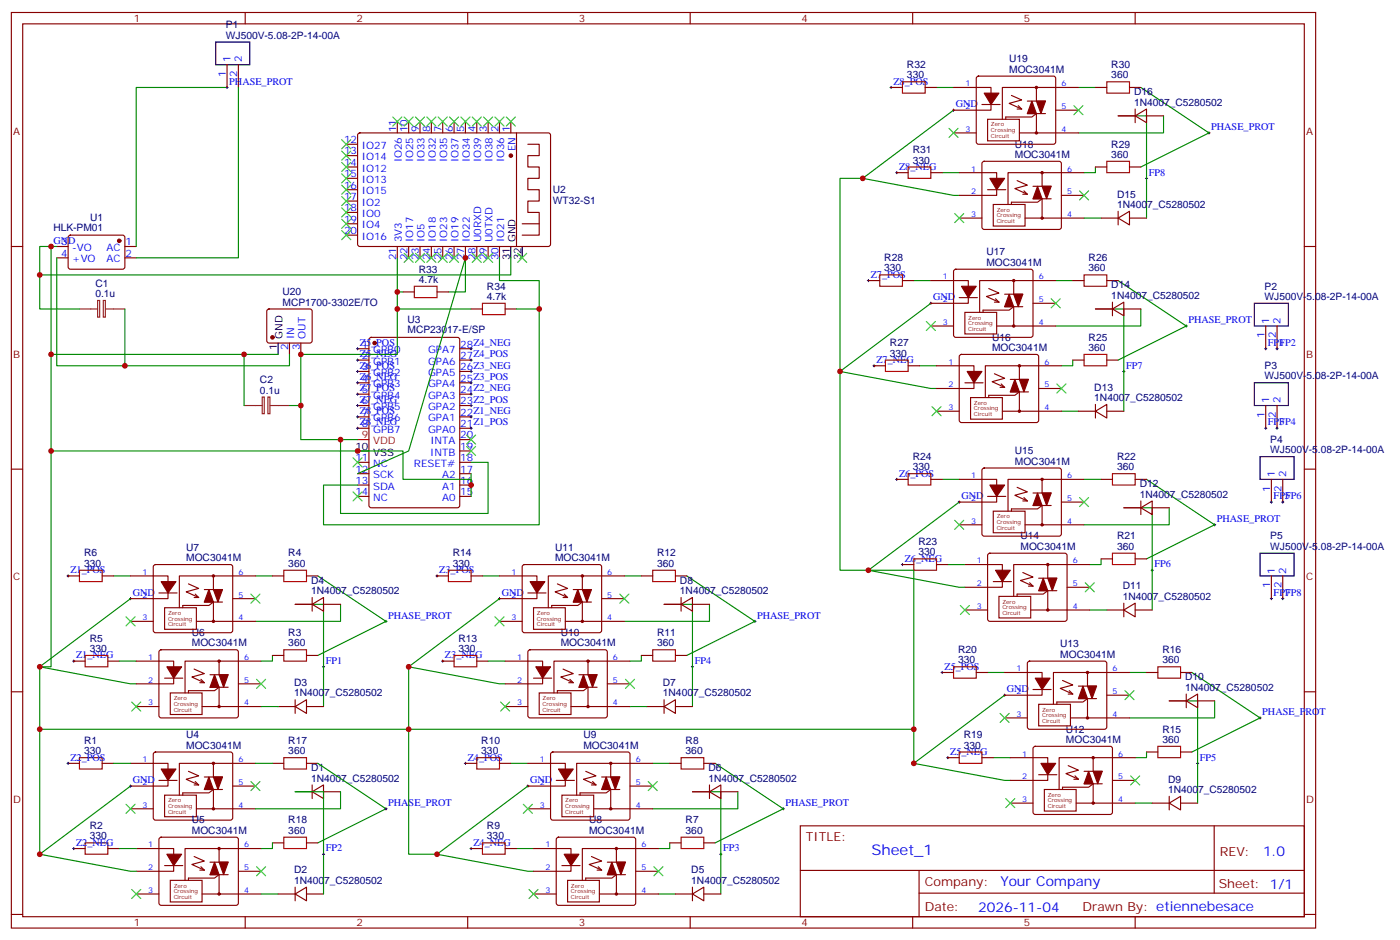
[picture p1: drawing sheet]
<svg xmlns="http://www.w3.org/2000/svg" width="435mm" height="292mm" viewBox="0 0 435 292" stroke-linecap="round" stroke-linejoin="round" font-family="sans-serif">
<g fill="none" stroke="#870000" stroke-width=".35">
<path d="M3.5 3.9h405.4v284.3h-405.4zM7.1 7.4h398.2v277.3h-398.2zM76.2 3.9v3.5M145.3 3.9v3.5M214.5 3.9v3.5M283.6 3.9v3.5M352.8 3.9v3.5M70.6 20.1v7.1M74.1 20.1v7.1M123.5 37.7v3.6M127 37.7v3.6M130.5 37.7v3.6"/>
<path d="M134.1 37.7v3.6M137.6 37.7v3.6M141.1 37.7v3.6M144.6 37.7v3.6M148.2 37.7v3.6M151.7 37.7v3.6M155.2 37.7v3.6M158.7 37.7v3.6M276.9 27.2h3.6M287.5 27.2h3.5M296.3 27.2h11.7v7h-11.7M303.6 23.8l.5-.2h23.3l.5 .2 .2 .5v19.8l-.3 .5-.4 .2h-23.3l-.5-.2-.2-.5v-19.8z"/>
<path d="M305.2 32.5h5.6M306.9 37h9.9v6.7h-9.9zM312.6 37v-.7h8.1l1.4-1v6h13M314.3 29.6l3.2 1.4-3.9 1.1 3.9 1.8M316.1 33.9h1.4M316.4 32.8l1.1 1.1M319.3 31.4h5.6M319.3 35.3h5.6M322.1 27.2h-10.6v9.8M328.1 34.2h7M335.1 27.2h-13v4.2M340.4 27.2h3.6"/>
<path d="M347.5 36h5.3M351 27.2h3.5M352.8 36l3.5-2.1v4.2zM352.8 33.9v4.2M356.3 36h5.3M107.6 44.8h3.5M107.6 48.3h3.5M107.6 51.9h3.5M107.6 55.4h3.5M107.6 58.9h3.5M111.4 41.5l.4-.2h58.9l.4 .7-.1 34.1-.6 .5-58.8-.1-.5-.7v-33.8zM160.5 41.3v35.3"/>
<path d="M164 44.8h3.6v3.5h-3.6v3.6h3.6v3.5h-3.6v3.5h3.6v3.5h-3.6v3.6h3.6v7h-5.3M278.7 53.6h3.5M289.3 53.6h3.5M296.3 41.3h7.1M298.1 53.6h11.6v7.1h-11.6M305.4 50.3l.5-.2h23.2l.5 .2 .2 .5v19.8l-.2 .5-.5 .2h-23.2l-.5-.3-.2-.4v-19.8zM306.9 58.9h5.7M316.1 56.1l3.2 1.4-3.9 1.1 3.9 1.7M316.8 41.3h5.3M318.2 59.3l1.1 1M321 57.9h5.7M323.8 53.6h-10.5v9.9"/>
<path d="M336.9 53.6h-13.1v4.3M340.4 51.9h3.6M351 51.9h3.5M3.5 76.6h3.6M17.6 76.6h3.6M21.4 73.2l.5-.2 16.5 .1 .4 .6-.1 9.5-.6 .4-16.5-.1-.4-.6v-9.2zM38.8 76.6h3.5M107.6 62.4h3.5M107.6 66h3.5M107.6 69.5h3.5M107.6 73h3.5M123.5 76.6v3.5"/>
<path d="M127 76.6v3.5M130.5 76.6v3.5M134.1 76.6v3.5M137.6 76.6v3.5M141.1 76.6v3.5M144.6 76.6v3.5M148.2 76.6v3.5M151.7 76.6v3.5M155.2 76.6v3.5M162.3 69.5h5.3M298.1 67.7h7.1M308.7 63.5h9.9v6.7h-9.9z"/>
<path d="M314.3 63.5v-.7h8.1l1.4-1.1v6h13.1M317.9 60.3h1.4M318.6 67.7h5.2M321 61.7h5.7M329.8 60.7h7.1M342.2 67.7h5.3M347.5 67.7l3.5-2.1v4.2zM347.5 65.6v4.2M351 67.7h5.3M405.3 76.6h3.6M17.6 80.1h3.6M38.8 80.1h3.5"/>
<path d="M83.1 96.2l.5-.2h12.7l.5 .2 .2 .5-.1 9.4-.6 .4h-13l-.4-.7v-9.1zM125.2 90.7h3.6M135.8 90.7h3.5M146.4 96h3.5M157 96h3.5M269.9 87.1h3.5M280.5 87.1h3.5M289.3 87.1h11.6v7.1h-11.6M296.6 83.8l.4-.2h23.3l.5 .2 .2 .5v19.8l-.2 .5-.5 .2h-23.3l-.5-.3-.2-.4v-19.8zM298.1 92.4h5.6M299.9 97h9.8v6.7h-9.8zM305.5 97v-.7h8.1l1.4-1.1v6h13.1"/>
<path d="M307.3 89.6l3.1 1.4-3.8 1.1 3.8 1.7M309 93.8h1.4M309.4 92.8l1 1M312.2 91.4h5.7M312.2 95.2h5.7M315 87.1h-10.6v9.9M321 94.2h7.1M328.1 87.1h-13.1v4.3M333.4 87.1h3.5M340.4 96h5.3M344 87.1h3.5M345.7 96l3.5-2.2v4.3z"/>
<path d="M345.7 93.8v4.3M349.2 96h5.3M90 106.5v3.6M93.5 106.5v3.6M111.1 108.3h3.6M111.1 111.8h3.6M111.1 115.4h3.6M111.1 118.9h3.6M114.9 105l.5-.2h26.8l.6 .4 .1 51.8-.5 .6-27 .1-.7-.5v-51.7zM142.9 108.3h3.5M142.9 111.8h3.5M142.9 115.4h3.5"/>
<path d="M142.9 118.9h3.5M271.6 113.6h3.6M282.2 113.6h3.6M289.3 101.2h7M291 113.6h11.7v7h-11.7M298.3 110.3l.5-.2h23.3l.5 .2 .2 .5v19.7l-.2 .5-.5 .2h-23.3l-.5-.2-.2-.5v-19.7zM299.9 118.9h5.6M309 116.1l3.2 1.4-3.9 1 3.9 1.8M309.7 101.2h5.3M311.1 119.2l1.1 1.1M314 117.8h5.6M316.8 113.6h-10.6v9.9"/>
<path d="M329.8 113.6h-13v4.2M333.4 111.8h3.5M344 111.8h3.5M393.3 101.2v7.1M396.9 101.2v7.1M111.1 122.4h3.6M111.1 125.9h3.6M111.1 129.5h3.6M111.1 133h3.6M142.9 122.4h3.5M142.9 125.9h3.5M142.9 129.5h3.5"/>
<path d="M142.9 133h3.5M142.9 136.5h3.5M291 127.7h7.1M301.6 123.5h9.9v6.7h-9.9zM307.3 123.5v-.7h8.1l1.4-1.1v6h13M310.8 120.3h1.4M311.5 127.7h5.3M314 121.7h5.6M322.8 120.6h7M335.1 127.7h5.3M340.4 127.7l3.6-2.1v4.2zM340.4 125.6v4.2"/>
<path d="M344 127.7h5.2M393.3 125.9v7.1M396.9 125.9v7.1M3.5 145.7h3.6M111.1 143.6h3.6M111.1 147.1h3.6M111.1 150.6h3.6M111.1 154.2h3.6M142.9 143.6h3.5M142.9 147.1h3.5M142.9 150.6h3.5M142.9 154.2h3.5"/>
<path d="M142.9 140.1h3.5M278.7 148.9h3.5M289.3 148.9h3.5M298.1 148.9h11.6v7h-11.6M305.4 145.6l.5-.3h23.2l.5 .3 .2 .4v19.8l-.2 .5-.5 .2h-23.2l-.5-.2-.2-.5v-19.8zM306.9 154.2h5.7M308.7 158.8h9.9v6.7h-9.9zM314.3 158.8v-.8h8.1l1.4-1v6h13.1M316.1 151.3l3.2 1.5-3.9 1 3.9 1.8M317.9 155.6h1.4M318.2 154.5l1.1 1.1M321 153.1h5.7"/>
<path d="M321 157h5.7M323.8 148.9h-10.5v9.9M329.8 155.9h7.1M336.9 148.9h-13.1v4.2M342.2 148.9h3.5M349.2 157.7h5.3M352.8 148.9h3.5M354.5 157.7l3.6-2.1v4.2zM354.5 155.6v4.2M358.1 157.7h5.3M395.1 148.9v7M398.6 148.9v7"/>
<path d="M405.3 145.7h3.6M21.2 178.9h3.5M31.7 178.9h3.6M40.6 178.9h11.6v7h-11.6M47.9 175.5l.4-.2h23.3l.5 .2 .2 .5v19.8l-.2 .5-.5 .2h-23.3l-.5-.2-.2-.5v-19.8zM66.3 178.9h-10.6v9.8M79.4 178.9h-13.1v4.2M84.7 178.9h3.5M95.2 178.9h3.6M135.8 178.9h3.5M146.4 178.9h3.5M155.2 178.9h11.7v7h-11.7"/>
<path d="M162.5 175.5l.5-.2h23.3l.5 .2 .2 .5v19.8l-.3 .5-.4 .2h-23.3l-.5-.2-.2-.5v-19.8zM181 178.9h-10.6v9.8M194 178.9h-13v4.2M199.3 178.9h3.5M209.9 178.9h3.5M280.5 175.3h3.5M291 175.3h3.6M298.1 163h7.1M299.9 175.3h11.6v7.1h-11.6M307.2 172l.4-.2h23.3l.5 .2 .2 .5v19.8l-.2 .5-.5 .2h-23.3l-.5-.3-.2-.4v-19.8zM317.9 177.8l3.1 1.4-3.9 1.1 3.9 1.7M318.6 163h5.2"/>
<path d="M322.8 179.6h5.6M325.6 175.3h-10.6v9.9M338.7 175.3h-13.1v4.3M342.2 173.6h3.5M352.8 173.6h3.5M395.1 178.9v7M398.6 178.9v7M40.6 193h7M49.4 184.1h5.6M51.2 188.7h9.8v6.7h-9.8zM56.8 188.7v-.7h8.1l1.4-1v6h13.1M58.6 181.3l3.1 1.4-3.8 1.1 3.8 1.8"/>
<path d="M60.3 185.6h1.4M60.7 184.5l1 1.1M61 193h5.3M63.5 183.1h5.6M63.5 187h5.6M72.3 185.9h7.1M91.7 187.7h5.3M97 187.7l3.5-2.1v4.2zM97 185.6v4.2M100.5 187.7h5.3M155.2 193h7.1M164 184.1h5.7"/>
<path d="M165.8 188.7h9.9v6.7h-9.9zM171.4 188.7v-.7h8.2l1.4-1v6h13M173.2 181.3l3.2 1.4-3.9 1.1 3.9 1.8M175 185.6h1.4M175.3 184.5l1.1 1.1M175.7 193h5.3M178.2 183.1h5.6M178.2 187h5.6M187 185.9h7M206.4 187.7h5.3M211.7 187.7l3.5-2.1v4.2zM211.7 185.6v4.2"/>
<path d="M215.2 187.7h5.3M299.9 189.4h7M308.7 180.6h5.6M310.4 185.2h9.9v6.7h-9.9zM316.1 185.2v-.7h8.1l1.4-1.1v6h13.1M319.6 182h1.4M320 181l1 1M320.3 189.4h5.3M322.8 183.4h5.6M331.6 182.4h7.1M344 189.4h5.2M349.2 189.4l3.6-2.1v4.3z"/>
<path d="M349.2 187.3v4.3M352.8 189.4h5.3M3.5 214.8h3.6M22.9 205.3h3.6M33.5 205.3h3.5M42.3 205.3h11.7v7.1h-11.7M42.3 219.4h7.1M49.6 202l.5-.2h23.3l.5 .2 .2 .5v19.7l-.3 .5-.4 .3h-23.3l-.5-.3-.2-.5v-19.7zM51.2 210.6h5.6M52.9 215.2h9.9v6.7h-9.9zM58.6 215.2v-.7h8.1l1.4-1.1v6h13M60.3 207.8l3.2 1.4-3.9 1.1 3.9 1.7"/>
<path d="M62.1 212h1.4M62.4 211l1.1 1M62.8 219.4h5.3M65.3 209.5h5.6M65.3 213.4h5.6M68.1 205.3h-10.6v9.9M74.1 212.4h7M81.1 205.3h-13v4.2M84.7 203.6h3.5M86.4 219.4h5.3M91.7 219.4l3.5-2.1v4.2zM91.7 217.3v4.2"/>
<path d="M95.2 203.6h3.6M95.2 219.4h5.3M137.6 205.3h3.5M148.2 205.3h3.5M157 205.3h11.6v7.1h-11.6M157 219.4h7M164.3 202l.4-.2h23.3l.5 .2 .2 .5v19.7l-.2 .5-.5 .3h-23.3l-.5-.3-.2-.5v-19.7zM165.8 210.6h5.6M167.6 215.2h9.8v6.7h-9.8zM173.2 215.2v-.7h8.1l1.4-1.1v6h13.1M175 207.8l3.2 1.4-3.9 1.1 3.9 1.7M176.7 212h1.5"/>
<path d="M177.1 211l1.1 1M177.4 219.4h5.3M179.9 209.5h5.7M179.9 213.4h5.7M182.7 205.3h-10.5v9.9M188.7 212.4h7.1M195.8 205.3h-13.1v4.2M199.3 203.6h3.5M201.1 219.4h5.3M206.4 219.4l3.5-2.1v4.2zM206.4 217.3v4.2M209.9 203.6h3.5"/>
<path d="M209.9 219.4h5.3M292.8 208.8h3.5M303.4 208.8h3.5M312.2 208.8h11.6v7.1h-11.6M319.5 205.5l.5-.2h23.3l.5 .2 .2 .5v19.8l-.3 .5-.4 .2h-23.3l-.5-.3-.2-.4v-19.8zM321 214.1h5.7M322.8 218.7h9.9v6.7h-9.9zM328.4 218.7v-.7h8.1l1.5-1v6h13M330.2 211.3l3.2 1.4-3.9 1.1 3.9 1.7M332 215.5h1.4M332.3 214.5l1.1 1M335.1 213.1h5.7"/>
<path d="M335.1 217h5.7M338 208.8h-10.6v9.9M344 215.9h7M351 208.8h-13v4.3M356.3 208.8h3.5M363.4 217.7h5.3M366.9 208.8h3.5M368.7 217.7l3.5-2.2v4.3zM368.7 215.5v4.3M372.2 217.7h5.3M405.3 214.8h3.6M21.2 237.1h3.5"/>
<path d="M31.7 237.1h3.6M40.6 237.1h11.6v7h-11.6M47.9 233.7l.4-.2h23.3l.5 .2 .2 .5v19.8l-.2 .5-.5 .2h-23.3l-.5-.2-.2-.5v-19.8zM58.6 239.5l3.1 1.4-3.8 1.1 3.8 1.8M66.3 237.1h-10.6v9.8M79.4 237.1h-13.1v4.2M84.7 237.1h3.5M95.2 237.1h3.6M144.6 237.1h3.6M155.2 237.1h3.5M164 237.1h11.7v7h-11.7M171.3 233.7l.5-.2h23.3l.5 .2 .2 .5v19.8l-.2 .5-.5 .2h-23.3l-.5-.2-.2-.5v-19.8z"/>
<path d="M182 239.5l3.2 1.4-3.9 1.1 3.9 1.8M189.8 237.1h-10.6v9.8M202.8 237.1h-13v4.2M208.1 237.1h3.6M218.7 237.1h3.5M294.6 235.3h3.5M305.2 235.3h3.5M312.2 223h7.1M314 235.3h11.6v7.1h-11.6M321.3 232l.4-.2h23.3l.5 .2 .2 .5v19.7l-.2 .5-.5 .2h-23.3l-.5-.2-.2-.5v-19.7zM332 237.8l3.1 1.4-3.8 1 3.8 1.8M332.7 223h5.3"/>
<path d="M336.9 239.5h5.6M339.7 235.3h-10.6v9.9M352.8 235.3h-13.1v4.2M356.3 233.5h3.5M366.9 233.5h3.5M40.6 251.2h7M49.4 242.4h5.6M51.2 246.9h9.8v6.7h-9.8zM56.8 246.9v-.7h8.1l1.4-1v6h13.1M60.3 243.8h1.4M60.7 242.7l1 1.1M61 251.2h5.3"/>
<path d="M63.5 241.3h5.6M63.5 245.2h5.6M72.3 244.1h7.1M91.7 245.9h5.3M97 245.9l3.5-2.1v4.2zM97 243.8v4.2M100.5 245.9h5.3M164 251.2h7.1M172.9 242.4h5.6M174.6 246.9h9.9v6.7h-9.9zM180.3 246.9v-.7h8.1l1.4-1v6h13M183.8 243.8h1.4"/>
<path d="M184.1 242.7l1.1 1.1M184.5 251.2h5.3M187 241.3h5.6M187 245.2h5.6M195.8 244.1h7M215.2 245.9h5.3M220.5 245.9l3.5-2.1v4.2zM220.5 243.8v4.2M224 245.9h5.3M248.7 256.5h156.6v28.2h-156.6zM314 249.4h7M322.8 240.6h5.6"/>
<path d="M324.6 245.2h9.8v6.7h-9.8zM330.2 245.2v-.7h8.1l1.4-1.1v6h13.1M333.7 242h1.4M334.1 240.9l1 1.1M334.4 249.4h5.3M336.9 243.4h5.6M345.7 242.4h7.1M358.1 249.4h5.3M363.4 249.4l3.5-2.1v4.2zM363.4 247.3v4.2M366.9 249.4h5.3M377.3 256.5v20.9"/>
<path d="M22.9 263.5h3.6M33.5 263.5h3.5M42.3 263.5h11.7v7.1h-11.7M42.3 277.6h7.1M49.6 260.2l.5-.2h23.3l.5 .2 .2 .5v19.8l-.3 .5-.4 .2h-23.3l-.5-.3-.2-.4v-19.8zM51.2 268.8h5.6M52.9 273.4h9.9v6.7h-9.9zM58.6 273.4v-.7h8.1l1.4-1.1v6h13M60.3 266l3.2 1.4-3.9 1.1 3.9 1.7M62.1 270.2h1.4M62.4 269.2l1.1 1M62.8 277.6h5.3"/>
<path d="M65.3 267.8h5.6M65.3 271.6h5.6M68.1 263.5h-10.6v9.9M74.1 270.6h7M81.1 263.5h-13v4.3M84.7 261.8h3.5M86.4 277.6h5.3M91.7 277.6l3.5-2.1v4.3zM91.7 275.5v4.3M95.2 277.6h5.3M95.2 261.8h3.6M146.4 263.5h3.5"/>
<path d="M157 263.5h3.5M165.8 263.5h11.6v7.1h-11.6M165.8 277.6h7.1M173.1 260.2l.5-.2h23.2l.5 .2 .3 .5v19.8l-.3 .5-.5 .2h-23.2l-.5-.3-.2-.4v-19.8zM174.6 268.8h5.7M176.4 273.4h9.9v6.7h-9.9zM182 273.4v-.7h8.1l1.5-1.1v6h13M183.8 266l3.2 1.4-3.9 1.1 3.9 1.7M185.6 270.2h1.4M185.9 269.2l1.1 1M186.3 277.6h5.3M188.7 267.8h5.7"/>
<path d="M188.7 271.6h5.7M191.6 263.5h-10.6v9.9M197.6 270.6h7M204.6 263.5h-13v4.3M208.1 261.8h3.6M209.9 277.6h5.3M215.2 277.6l3.5-2.1v4.3zM215.2 275.5v4.3M218.7 277.6h5.3M218.7 261.8h3.5M248.7 270.3h156.5M285.6 277.4h119.6"/>
<path d="M285.6 270.3v14.1M3.5 284h3.6M76.2 284.7v3.5M145.3 284.7v3.5M214.5 284.7v3.5M283.6 284.7v3.5M352.8 284.7v3.5M405.3 284h3.6"/>
</g>
<g fill="#870000" stroke="#870000" stroke-width=".35">
<path d="M50.1 238.8h4.6l-2.5 3.6z"/>
<path d="M64.9 241.3l1.4 3.9h-2.8z"/>
<path d="M66.3 241.3h2.8l-1.4 3.9z"/>
<path d="M51.9 265.3h4.5l-2.4 3.5z"/>
<path d="M66.7 267.8l1.4 3.8h-2.8z"/>
<path d="M68.1 267.8h2.8l-1.4 3.8z"/>
<path d="M51.9 207.1h4.5l-2.4 3.5z"/>
<path d="M66.7 209.5l1.4 3.9h-2.8z"/>
<path d="M68.1 209.5h2.8l-1.4 3.9z"/>
<path d="M50.1 180.6h4.6l-2.5 3.5z"/>
<path d="M64.9 183.1l1.4 3.9h-2.8z"/>
<path d="M66.3 183.1h2.8l-1.4 3.9z"/>
<path d="M175.3 265.3h4.6l-2.5 3.5z"/>
<path d="M190.1 267.8l1.5 3.8h-2.9z"/>
<path d="M191.6 267.8h2.8l-1.4 3.8z"/>
<path d="M173.6 238.8h4.6l-2.5 3.6z"/>
<path d="M188.4 241.3l1.4 3.9h-2.8z"/>
<path d="M189.8 241.3h2.8l-1.4 3.9z"/>
<path d="M166.5 207.1h4.6l-2.5 3.5z"/>
<path d="M181.3 209.5l1.4 3.9h-2.8z"/>
<path d="M182.7 209.5h2.9l-1.5 3.9z"/>
<path d="M164.7 180.6h4.6l-2.4 3.5z"/>
<path d="M179.6 183.1l1.4 3.9h-2.8z"/>
<path d="M181 183.1h2.8l-1.4 3.9z"/>
<path d="M323.5 237.1h4.6l-2.5 3.5z"/>
<path d="M338.3 239.5l1.4 3.9h-2.8z"/>
<path d="M339.7 239.5h2.8l-1.4 3.9z"/>
<path d="M321.7 210.6h4.6l-2.5 3.5z"/>
<path d="M336.5 213.1l1.5 3.9h-2.9z"/>
<path d="M338 213.1h2.8l-1.4 3.9z"/>
<path d="M309.4 177.1h4.6l-2.5 3.5z"/>
<path d="M324.2 179.6l1.4 3.8h-2.8z"/>
<path d="M325.6 179.6h2.8l-1.4 3.8z"/>
<path d="M307.6 150.6h4.6l-2.5 3.6z"/>
<path d="M322.4 153.1l1.4 3.9h-2.8z"/>
<path d="M323.8 153.1h2.9l-1.4 3.9z"/>
<path d="M300.6 115.4h4.6l-2.5 3.5z"/>
<path d="M315.4 117.8l1.4 3.9h-2.8z"/>
<path d="M316.8 117.8h2.8l-1.4 3.9z"/>
<path d="M298.8 88.9h4.6l-2.5 3.5z"/>
<path d="M313.6 91.4l1.4 3.8h-2.8z"/>
<path d="M315 91.4h2.9l-1.5 3.8z"/>
<path d="M307.6 55.4h4.6l-2.5 3.5z"/>
<path d="M322.4 57.9l1.4 3.8h-2.8z"/>
<path d="M323.8 57.9h2.9l-1.4 3.8z"/>
<path d="M305.9 28.9h4.5l-2.4 3.6z"/>
<path d="M320.7 31.4l1.4 3.9h-2.8z"/>
<path d="M322.1 31.4h2.8l-1.4 3.9z"/>
<circle cx="37" cy="74.8" r=".53"/>
<circle cx="158.7" cy="48.3" r=".53"/>
<circle cx="116.4" cy="106.5" r=".53"/>
<circle cx="66.3" cy="251.2" r=".35"/>
<circle cx="66.3" cy="237.1" r=".35"/>
<circle cx="68.1" cy="277.6" r=".35"/>
<circle cx="68.1" cy="263.5" r=".35"/>
<circle cx="68.1" cy="219.4" r=".35"/>
<circle cx="68.1" cy="205.3" r=".35"/>
<circle cx="66.3" cy="193" r=".35"/>
<circle cx="66.3" cy="178.9" r=".35"/>
<circle cx="191.6" cy="277.6" r=".35"/>
<circle cx="191.6" cy="263.5" r=".35"/>
<circle cx="189.8" cy="251.2" r=".35"/>
<circle cx="189.8" cy="237.1" r=".35"/>
<circle cx="182.7" cy="219.4" r=".35"/>
<circle cx="182.7" cy="205.3" r=".35"/>
<circle cx="181" cy="193" r=".35"/>
<circle cx="181" cy="178.9" r=".35"/>
<circle cx="339.7" cy="249.4" r=".35"/>
<circle cx="339.7" cy="235.3" r=".35"/>
<circle cx="338" cy="223" r=".35"/>
<circle cx="338" cy="208.8" r=".35"/>
<circle cx="325.6" cy="189.4" r=".35"/>
<circle cx="325.6" cy="175.3" r=".35"/>
<circle cx="323.9" cy="163" r=".35"/>
<circle cx="323.9" cy="148.9" r=".35"/>
<circle cx="316.8" cy="127.7" r=".35"/>
<circle cx="316.8" cy="113.6" r=".35"/>
<circle cx="315" cy="101.2" r=".35"/>
<circle cx="315" cy="87.1" r=".35"/>
<circle cx="323.9" cy="67.7" r=".35"/>
<circle cx="323.9" cy="53.6" r=".35"/>
<circle cx="322.1" cy="41.3" r=".35"/>
<circle cx="322.1" cy="27.2" r=".35"/>
<circle cx="84.7" cy="104.8" r=".53"/>
</g>
<path d="M67 13.1h10.6v7h-10.6zM158.7 76.6v3.5M162.3 76.6v3.5M389.8 94.2h10.6v7h-10.6zM86.4 106.5v3.6M389.8 118.9h10.6v7h-10.6zM111.1 140.1h3.6M391.6 141.8h10.6v7.1h-10.6zM391.6 171.8h10.6v7.1h-10.6z" fill="none" stroke="#000" stroke-width=".35"/>
<path d="M111.1 136.5h3.6" fill="none" stroke="#f00" stroke-width=".35"/>
<g fill="none" stroke="#a10000" stroke-width=".35">
<path d="M280.5 25.4h7v3.5h-7zM344 25.4h7v3.5h-7zM282.2 51.9h7.1v3.5h-7.1zM344 50.1h7v3.5h-7zM128.8 88.9h7v3.5h-7zM149.9 94.2h7.1v3.5h-7.1zM273.4 85.4h7.1v3.5h-7.1zM336.9 85.4h7.1v3.5h-7.1zM275.2 111.8h7v3.6h-7zM336.9 110.1h7.1v3.5h-7.1zM282.2 147.1h7.1v3.5h-7.1zM345.7 147.1h7.1v3.5h-7.1z"/>
<path d="M24.7 177.1h7v3.5h-7zM88.2 177.1h7v3.5h-7zM139.3 177.1h7.1v3.5h-7.1zM202.8 177.1h7.1v3.5h-7.1zM284 173.6h7v3.5h-7zM345.7 171.8h7.1v3.5h-7.1zM26.5 203.6h7v3.5h-7zM88.2 201.8h7v3.5h-7zM141.1 203.6h7.1v3.5h-7.1zM202.8 201.8h7.1v3.5h-7.1zM296.3 207.1h7.1v3.5h-7.1zM359.8 207.1h7.1v3.5h-7.1z"/>
<path d="M24.7 235.3h7v3.5h-7zM88.2 235.3h7v3.5h-7zM148.2 235.3h7v3.5h-7zM211.7 235.3h7v3.5h-7zM298.1 233.5h7.1v3.6h-7.1zM359.8 231.8h7.1v3.5h-7.1zM88.2 260h7v3.5h-7zM211.7 260h7v3.5h-7zM26.5 261.8h7v3.5h-7zM149.9 261.8h7.1v3.5h-7.1z"/>
</g>
<g fill="none" stroke="#008700" stroke-width=".35">
<path d="M70.6 27.2h-28.3v49.4M74.1 27.2v52.9h-31.8M291 27.2h5.3M296.3 34.2l-28.2 21.2 28.2 5.3h1.8M335.1 27.2h5.3M347.5 36h8.8v31.7M354.5 27.2l21.2 14.1-21.2 10.6M361.6 36v5.3h-26.5M268.1 55.4h-7v121.7h22.9v60M292.8 53.6h5.3M340.4 51.9v1.7h-3.5M15.9 76.6h-3.6v8.8h146.4v-5.3"/>
<path d="M17.6 76.6h-1.7v63.5h109.3v8.8h21.2v1.7M336.9 67.7h5.3M12.3 85.4v10.6h12.4M17.6 80.1v33.5h72.4v-3.5M38.8 96v17.6M123.5 80.1v30h-30v26.4h17.6M123.5 96h22.9M123.5 90.7h1.7M139.3 90.7h5.3v-10.6l-17.6 60-15.9 7M155.2 80.1v7h12.4v75.9h-67.1v-12.4h10.6M160.5 96h7.1M284 87.1h5.3"/>
<path d="M289.3 94.2l-28.2 21.2 28.2 5.2h1.7M328.1 87.1h5.3M340.4 96h8.8v31.7M347.5 87.1l21.2 14.1-21.2 10.6M354.5 96v5.2h-26.4M15.9 110.1h70.5M75.8 110.1v15.8M285.8 113.6h5.2M333.4 111.8v1.8h-3.6M90 125.9h3.5M105.8 136.5v23h45.9v-15.9h-5.3M329.8 127.7h5.3"/>
<path d="M15.9 140.1v67h-3.6v58.2M146.4 147.1v7.1M292.8 148.9h5.3M298.1 155.9l-28.2 21.2 28.2 5.3h1.8M336.9 148.9h5.3M349.2 157.7h8.9v31.7M356.3 148.9l21.2 14.1-21.2 10.6M363.4 157.7v5.3h-26.5M35.3 178.9h5.3M79.4 178.9h5.3M98.8 178.9l21.1 14.1-21.1 10.6M149.9 178.9h5.3"/>
<path d="M194 178.9h5.3M213.4 178.9l21.2 14.1-21.2 10.6M294.6 175.3h5.3M342.2 173.6v1.7h-3.5M40.6 185.9l-28.3 21.2 28.3 5.3h1.7M91.7 187.7h8.8v31.7M105.8 187.7v5.3h-26.4M155.2 185.9l-28.2 21.2 28.2 5.3h1.8M206.4 187.7h8.8v31.7M220.5 187.7v5.3h-26.5M338.7 189.4h5.3M37 205.3h5.3"/>
<path d="M81.1 219.4h5.3M84.7 203.6v1.7h-3.6M127 207.1v58.2h8.8M151.7 205.3h5.3M195.8 219.4h5.3M199.3 203.6v1.7h-3.5M306.9 208.8h5.3M312.2 215.9l-28.2 21.2 28.2 5.3h1.8M351 208.8h5.3M363.4 217.7h8.8v31.7M370.4 208.8l21.2 14.2-21.2 10.5M377.5 217.7v5.3h-26.5"/>
<path d="M12.3 226.5h271.7M35.3 237.1h5.3M79.4 237.1h5.3M98.8 237.1l21.1 14.1-21.1 10.6M158.7 237.1h5.3M202.8 237.1h5.3M222.2 237.1l21.2 14.1-21.2 10.6M308.7 235.3h5.3M356.3 233.5v1.8h-3.5M40.6 244.1l-28.3 21.2 28.3 5.3h1.7M91.7 245.9h8.8v31.7M105.8 245.9v5.3h-26.4"/>
<path d="M164 244.1l-28.2 21.2 28.2 5.3h1.8M215.2 245.9h8.8v31.7M229.3 245.9v5.3h-26.5M352.8 249.4h5.3M37 263.5h5.3M81.1 277.6h5.3M84.7 261.8v1.7h-3.6M160.5 263.5h5.3M204.6 277.6h5.3M208.1 261.8v1.7h-3.5"/>
</g>
<g fill="none" stroke="#000" stroke-width=".31">
<path d="M70.2 27.2h.7M70.6 26.8v.7M276.6 27.2h.7M276.9 26.8v.7M296 34.2h.7M296.3 33.9v.7M278.3 53.6h.7M278.7 53.3v.7M356 55.4h.7M356.3 55v.7M375.4 41.3h.7M375.7 40.9v.7"/>
<path d="M15.5 76.6h.7M15.9 76.2v.7M269.5 87.1h.7M269.9 86.8v.7M288.9 94.2h.7M289.3 93.8v.7M110.8 108.3h.7M110.8 115.4h.7M110.8 118.9h.7M110.8 111.8h.7M111.1 107.9v.8M111.1 111.5v.7"/>
<path d="M111.1 115v.7M111.1 118.5v.7M146 108.3h.8M146 115.4h.8M146 118.9h.8M146 111.8h.8M146.4 107.9v.8M146.4 111.5v.7M146.4 115v.7M146.4 118.5v.7M271.3 113.6h.7M271.6 113.2v.7"/>
<path d="M348.9 115.4h.7M349.2 115v.7M368.3 101.2h.7M368.7 100.9v.7M393 108.3h.7M393.3 107.9v.8M396.5 108.3h.7M396.9 107.9v.8M110.8 133h.7M110.8 129.5h.7M110.8 125.9h.7M110.8 122.4h.7"/>
<path d="M111.1 122.1v.7M111.1 125.6v.7M111.1 129.1v.7M111.1 132.6v.7M146 133h.8M146 129.5h.8M146 125.9h.8M146 122.4h.8M146.4 122.1v.7M146.4 125.6v.7M146.4 129.1v.7M146.4 132.6v.7"/>
<path d="M393 133h.7M393.3 132.6v.7M396.5 133h.7M396.9 132.6v.7M278.3 148.9h.7M278.7 148.5v.7M297.7 155.9h.7M298.1 155.6v.7M394.8 155.9h.7M395.1 155.6v.7M398.3 155.9h.7M398.6 155.6v.7"/>
<path d="M20.8 178.9h.7M21.2 178.5v.7M135.5 178.9h.7M135.8 178.5v.7M280.1 175.3h.7M280.5 175v.7M357.7 177.1h.7M358.1 176.7v.7M377.1 163h.7M377.5 162.6v.7M40.2 185.9h.7M40.6 185.6v.7"/>
<path d="M119.6 193h.7M119.9 192.6v.7M154.9 185.9h.7M155.2 185.6v.7M234.2 193h.7M234.6 192.6v.7M394.8 185.9h.7M395.1 185.6v.7M398.3 185.9h.7M398.6 185.6v.7M22.6 205.3h.7M22.9 205v.7"/>
<path d="M100.2 207.1h.7M100.5 206.7v.7M137.2 205.3h.7M137.6 205v.7M214.8 207.1h.7M215.2 206.7v.7M292.5 208.8h.7M292.8 208.5v.7M311.9 215.9h.7M312.2 215.5v.8M20.8 237.1h.7M21.2 236.7v.7"/>
<path d="M144.3 237.1h.7M144.6 236.7v.7M294.2 235.3h.7M294.6 234.9v.8M371.8 237.1h.7M372.2 236.7v.7M391.2 223h.7M391.6 222.6v.7M40.2 244.1h.7M40.6 243.8v.7M119.6 251.2h.7M119.9 250.8v.7"/>
<path d="M163.7 244.1h.7M164 243.8v.7M243.1 251.2h.7M243.4 250.8v.7M22.6 263.5h.7M22.9 263.2v.7M100.2 265.3h.7M100.5 264.9v.7M146 263.5h.8M146.4 263.2v.7M223.7 265.3h.7M224 264.9v.7"/>
</g>
<path d="M24.7 96h5.6M30.3 93.3h.7v5.2h-.7zM32.1 93.3h.6v5.2h-.6zM32.8 96h6M75.8 125.9h5.7M81.5 123.3h.6v5.2h-.6zM83.3 123.3h.6v5.2h-.6zM84 125.9h6" fill="none" stroke="#8c2424" stroke-width=".35"/>
<g fill="none" stroke="#3c3" stroke-width=".35">
<path d="M122.1 36.3l2.8 2.9M124.9 36.3l-2.8 2.9M125.6 36.3l2.8 2.9M128.4 36.3l-2.8 2.9M129.1 36.3l2.8 2.9M131.9 36.3l-2.8 2.9M132.6 36.3l2.9 2.9M135.5 36.3l-2.9 2.9M136.2 36.3l2.8 2.9M139 36.3l-2.8 2.9M139.7 36.3l2.8 2.9M142.5 36.3l-2.8 2.9"/>
<path d="M143.2 36.3l2.8 2.9M146 36.3l-2.8 2.9M146.8 36.3l2.8 2.9M149.6 36.3l-2.8 2.9M150.3 36.3l2.8 2.9M153.1 36.3l-2.8 2.9M153.8 36.3l2.8 2.9M156.6 36.3l-2.8 2.9M157.3 36.3l2.9 2.9M160.2 36.3l-2.9 2.9M294.9 39.9l2.8 2.8M297.7 39.9l-2.8 2.8"/>
<path d="M333.7 32.8l2.8 2.8M336.5 32.8l-2.8 2.8M106.2 43.4l2.8 2.8M106.2 46.9l2.8 2.8M106.2 50.4l2.8 2.9M106.2 54l2.8 2.8M106.2 57.5l2.8 2.8M109 43.4l-2.8 2.8M109 46.9l-2.8 2.8M109 50.4l-2.8 2.9M109 54l-2.8 2.8M109 57.5l-2.8 2.8"/>
<path d="M335.5 59.3l2.8 2.8M338.3 59.3l-2.8 2.8M106.2 61l2.8 2.9M106.2 64.6l2.8 2.8M106.2 68.1l2.8 2.8M106.2 71.6l2.8 2.8M109 61l-2.8 2.9M109 64.6l-2.8 2.8M109 68.1l-2.8 2.8M109 71.6l-2.8 2.8M125.6 78.7l2.8 2.8M128.4 78.7l-2.8 2.8"/>
<path d="M129.1 78.7l2.8 2.8M131.9 78.7l-2.8 2.8M132.6 78.7l2.9 2.8M135.5 78.7l-2.9 2.8M136.2 78.7l2.8 2.8M139 78.7l-2.8 2.8M139.7 78.7l2.8 2.8M142.5 78.7l-2.8 2.8M146.8 78.7l2.8 2.8M149.6 78.7l-2.8 2.8M150.3 78.7l2.8 2.8M153.1 78.7l-2.8 2.8"/>
<path d="M160.9 78.7l2.8 2.8M163.7 78.7l-2.8 2.8M296.7 66.3l2.8 2.8M299.5 66.3l-2.8 2.8M287.9 99.8l2.8 2.9M290.7 99.8l-2.8 2.9M326.7 92.8l2.8 2.8M329.5 92.8l-2.8 2.8M328.4 119.2l2.9 2.9M331.3 119.2l-2.9 2.9M145 138.6l2.8 2.9M145 135.1l2.8 2.8"/>
<path d="M147.8 138.6l-2.8 2.9M147.8 135.1l-2.8 2.8M289.6 126.3l2.9 2.8M292.5 126.3l-2.9 2.8M109.7 142.2l2.8 2.8M109.7 152.8l2.8 2.8M112.5 142.2l-2.8 2.8M112.5 152.8l-2.8 2.8M335.5 154.5l2.8 2.8M338.3 154.5l-2.8 2.8M296.7 161.6l2.8 2.8M299.5 161.6l-2.8 2.8"/>
<path d="M39.2 191.6l2.8 2.8M42 191.6l-2.8 2.8M78 184.5l2.8 2.8M80.8 184.5l-2.8 2.8M153.8 191.6l2.8 2.8M156.6 191.6l-2.8 2.8M192.6 184.5l2.8 2.8M195.4 184.5l-2.8 2.8M298.4 188l2.9 2.9M301.3 188l-2.9 2.9M337.3 181l2.8 2.8M340.1 181l-2.8 2.8"/>
<path d="M40.9 218l2.8 2.8M43.7 218l-2.8 2.8M79.7 211l2.8 2.8M82.5 211l-2.8 2.8M155.6 218l2.8 2.8M158.4 218l-2.8 2.8M194.4 211l2.8 2.8M197.2 211l-2.8 2.8M349.6 214.5l2.8 2.8M352.4 214.5l-2.8 2.8M310.8 221.5l2.8 2.9M313.6 221.5l-2.8 2.9"/>
<path d="M39.2 249.8l2.8 2.8M42 249.8l-2.8 2.8M78 242.7l2.8 2.8M80.8 242.7l-2.8 2.8M162.6 249.8l2.9 2.8M165.5 249.8l-2.9 2.8M201.4 242.7l2.9 2.8M204.3 242.7l-2.9 2.8M312.6 248l2.8 2.8M315.4 248l-2.8 2.8M351.4 240.9l2.8 2.9M354.2 240.9l-2.8 2.9"/>
<path d="M40.9 276.2l2.8 2.8M43.7 276.2l-2.8 2.8M79.7 269.2l2.8 2.8M82.5 269.2l-2.8 2.8M164.4 276.2l2.8 2.8M167.2 276.2l-2.8 2.8M203.2 269.2l2.8 2.8M206 269.2l-2.8 2.8"/>
</g>
<g fill="#c00">
<circle cx="15.9" cy="76.6" r=".88"/>
<circle cx="15.9" cy="110.1" r=".88"/>
<circle cx="93.5" cy="110.1" r=".88"/>
<circle cx="105.8" cy="136.5" r=".88"/>
<circle cx="12.3" cy="85.4" r=".88"/>
<circle cx="38.8" cy="113.6" r=".88"/>
<circle cx="93.5" cy="125.9" r=".88"/>
<circle cx="75.8" cy="110.1" r=".88"/>
<circle cx="146.4" cy="150.6" r=".88"/>
<circle cx="111.1" cy="140.1" r=".88"/>
<circle cx="167.6" cy="96" r=".88"/>
<circle cx="144.6" cy="80.1" r=".88"/>
<circle cx="123.5" cy="90.7" r=".88"/>
<circle cx="123.5" cy="96" r=".88"/>
<circle cx="12.3" cy="265.3" r=".88"/>
<circle cx="12.3" cy="207.1" r=".88"/>
<circle cx="15.9" cy="140.1" r=".88"/>
<circle cx="135.8" cy="265.3" r=".88"/>
<circle cx="127" cy="207.1" r=".88"/>
<circle cx="12.3" cy="226.5" r=".88"/>
<circle cx="127" cy="226.5" r=".88"/>
<circle cx="284" cy="237.1" r=".88"/>
<circle cx="269.9" cy="177.1" r=".88"/>
<circle cx="261.1" cy="115.4" r=".88"/>
<circle cx="268.1" cy="55.4" r=".88"/>
<circle cx="284" cy="226.5" r=".88"/>
</g>
<text font-size="4.6" fill="#00f" x="270.8" y="265.5">Sheet_1</text>
<g font-size="4.2" fill="#00f">
<text x="392.5" y="265.7">1.0</text>
<text x="310.9" y="275.3">Your Company</text>
<text x="304" y="283.1">2026-11-04</text>
</g>
<g font-size="3.9" fill="#800">
<text x="250.5" y="261.1">TITLE:</text>
<text x="379.1" y="265.7">REV:</text>
<text x="287.4" y="275.3">Company:</text>
<text x="378.7" y="275.9">Sheet: 1/1</text>
<text x="287.4" y="282.9">Date:</text>
<text x="336.4" y="283">Drawn By: etiennebesace</text>
</g>
<g font-size="3.2" fill="#800">
<text x="41.6" y="6.9">1</text>
<text x="110.8" y="6.9">2</text>
<text x="179.9" y="6.9">3</text>
<text x="249.1" y="6.9">4</text>
<text x="318.2" y="6.9">5</text>
<text x="4.1" y="42">A</text>
<text x="405.9" y="42">A</text>
<text x="4.1" y="111.1">B</text>
<text x="405.9" y="111.1">B</text>
<text x="4.1" y="180.3">C</text>
<text x="405.9" y="180.3">C</text>
<text x="4.1" y="249.4">D</text>
<text x="405.9" y="249.4">D</text>
<text x="41.6" y="287.7">1</text>
<text x="110.8" y="287.7">2</text>
<text x="179.9" y="287.7">3</text>
<text x="249.1" y="287.7">4</text>
<text x="318.2" y="287.7">5</text>
</g>
<g font-size="3.2" fill="#000080">
<text x="70.2" y="12">WJ500V-5.08-2P-14-00A</text>
<text x="70.2" y="8.8">P1</text>
<text x="281.9" y="21.1">R32</text>
<text x="313.6" y="22.6">MOC3041M</text>
<text x="313.6" y="19.4">U19</text>
<text x="345.4" y="21.1">R30</text>
<text x="281.9" y="24.3">330</text>
<text x="345.4" y="24.3">360</text>
<text x="352.4" y="29.6">D16</text>
<text x="352.4" y="32.8">1N4007_C5280502</text>
<text x="283.6" y="47.6">R31</text>
<text x="315.4" y="45.8">U18</text>
<text x="345.4" y="45.8">R29</text>
<text x="283.6" y="50.8">330</text>
<text x="315.4" y="49">MOC3041M</text>
<text x="345.4" y="49">360</text>
<text x="171.8" y="63.2">WT32-S1</text>
<text x="171.8" y="60">U2</text>
<text x="347.1" y="64.6">1N4007_C5280502</text>
<text x="347.1" y="61.3">D15</text>
<text x="16.6" y="71.8">HLK-PM01</text>
<text x="28" y="68.6">U1</text>
<text x="274.8" y="81.1">R28</text>
<text x="306.6" y="82.5">MOC3041M</text>
<text x="306.6" y="79.3">U17</text>
<text x="338.3" y="81.1">R26</text>
<text x="29.6" y="89">C1</text>
<text x="130.2" y="87.8">4.7k</text>
<text x="130.2" y="84.6">R33</text>
<text x="151.3" y="89.9">R34</text>
<text x="274.8" y="84.3">330</text>
<text x="338.3" y="84.3">360</text>
<text x="345.4" y="89.6">D14</text>
<text x="393" y="89.9">P2</text>
<text x="29.6" y="92.3">0.1u</text>
<text x="87.8" y="94.9">MCP1700-3302E/TO</text>
<text x="87.8" y="91.7">U20</text>
<text x="151.3" y="93.1">4.7k</text>
<text x="345.4" y="92.8">1N4007_C5280502</text>
<text x="393" y="93.1">WJ500V-5.08-2P-14-00A</text>
<text x="126.6" y="100.3">U3</text>
<text x="126.6" y="103.6">MCP23017-E/SP</text>
<text x="276.6" y="107.6">R27</text>
<text x="308.3" y="105.8">U16</text>
<text x="338.3" y="105.8">R25</text>
<text x="276.6" y="110.8">330</text>
<text x="308.3" y="109">MOC3041M</text>
<text x="338.3" y="109">360</text>
<text x="80.8" y="119">C2</text>
<text x="393" y="117.8">WJ500V-5.08-2P-14-00A</text>
<text x="393" y="114.6">P3</text>
<text x="80.8" y="122.2">0.1u</text>
<text x="340.1" y="124.5">1N4007_C5280502</text>
<text x="340.1" y="121.3">D13</text>
<text x="394.8" y="137.5">P4</text>
<text x="283.6" y="142.8">R24</text>
<text x="315.4" y="141.1">U15</text>
<text x="347.1" y="142.8">R22</text>
<text x="394.8" y="140.8">WJ500V-5.08-2P-14-00A</text>
<text x="283.6" y="146">330</text>
<text x="315.4" y="144.3">MOC3041M</text>
<text x="347.1" y="146">360</text>
<text x="354.2" y="154.5">1N4007_C5280502</text>
<text x="354.2" y="151.3">D12</text>
<text x="317.1" y="167.5">U14</text>
<text x="347.1" y="167.5">R21</text>
<text x="394.8" y="167.5">P5</text>
<text x="26.1" y="172.8">R6</text>
<text x="57.9" y="171.1">U7</text>
<text x="89.6" y="172.8">R4</text>
<text x="140.8" y="172.8">R14</text>
<text x="172.5" y="171.1">U11</text>
<text x="204.3" y="172.8">R12</text>
<text x="285.4" y="172.5">330</text>
<text x="285.4" y="169.3">R23</text>
<text x="317.1" y="170.7">MOC3041M</text>
<text x="347.1" y="170.7">360</text>
<text x="394.8" y="170.7">WJ500V-5.08-2P-14-00A</text>
<text x="26.1" y="176">330</text>
<text x="57.9" y="174.3">MOC3041M</text>
<text x="89.6" y="176">360</text>
<text x="140.8" y="176">330</text>
<text x="172.5" y="174.3">MOC3041M</text>
<text x="204.3" y="176">360</text>
<text x="96.7" y="184.5">1N4007_C5280502</text>
<text x="96.7" y="181.3">D4</text>
<text x="211.3" y="184.5">1N4007_C5280502</text>
<text x="211.3" y="181.3">D8</text>
<text x="348.9" y="183.1">D11</text>
<text x="348.9" y="186.3">1N4007_C5280502</text>
<text x="59.6" y="197.5">U6</text>
<text x="89.6" y="197.5">R3</text>
<text x="174.3" y="197.5">U10</text>
<text x="204.3" y="197.5">R11</text>
<text x="27.9" y="202.5">330</text>
<text x="27.9" y="199.3">R5</text>
<text x="59.6" y="200.7">MOC3041M</text>
<text x="89.6" y="200.7">360</text>
<text x="142.5" y="202.5">330</text>
<text x="142.5" y="199.3">R13</text>
<text x="174.3" y="200.7">MOC3041M</text>
<text x="204.3" y="200.7">360</text>
<text x="297.7" y="202.8">R20</text>
<text x="329.5" y="201">U13</text>
<text x="361.2" y="202.8">R16</text>
<text x="297.7" y="206">330</text>
<text x="329.5" y="204.3">MOC3041M</text>
<text x="361.2" y="206">360</text>
<text x="91.4" y="213">D3</text>
<text x="206" y="213">D7</text>
<text x="368.3" y="214.5">1N4007_C5280502</text>
<text x="368.3" y="211.3">D10</text>
<text x="91.4" y="216.3">1N4007_C5280502</text>
<text x="206" y="216.3">1N4007_C5280502</text>
<text x="331.3" y="227.5">U12</text>
<text x="361.2" y="227.5">R15</text>
<text x="26.1" y="231">R1</text>
<text x="57.9" y="232.5">MOC3041M</text>
<text x="57.9" y="229.3">U4</text>
<text x="89.6" y="231">R17</text>
<text x="149.6" y="231">R10</text>
<text x="181.3" y="232.5">MOC3041M</text>
<text x="181.3" y="229.3">U9</text>
<text x="213.1" y="231">R8</text>
<text x="299.5" y="232.5">330</text>
<text x="299.5" y="229.3">R19</text>
<text x="331.3" y="230.7">MOC3041M</text>
<text x="361.2" y="230.7">360</text>
<text x="26.1" y="234.2">330</text>
<text x="89.6" y="234.2">360</text>
<text x="96.7" y="239.5">D1</text>
<text x="149.6" y="234.2">330</text>
<text x="213.1" y="234.2">360</text>
<text x="220.1" y="239.5">D6</text>
<text x="96.7" y="242.7">1N4007_C5280502</text>
<text x="220.1" y="242.7">1N4007_C5280502</text>
<text x="363" y="243">D9</text>
<text x="363" y="246.2">1N4007_C5280502</text>
<text x="27.9" y="257.5">R2</text>
<text x="59.6" y="255.7">U5</text>
<text x="89.6" y="255.7">R18</text>
<text x="151.3" y="257.5">R9</text>
<text x="183.1" y="255.7">U8</text>
<text x="213.1" y="255.7">R7</text>
<text x="27.9" y="260.7">330</text>
<text x="59.6" y="258.9">MOC3041M</text>
<text x="89.6" y="258.9">360</text>
<text x="151.3" y="260.7">330</text>
<text x="183.1" y="258.9">MOC3041M</text>
<text x="213.1" y="258.9">360</text>
<text x="91.4" y="274.5">1N4007_C5280502</text>
<text x="91.4" y="271.2">D2</text>
<text x="214.8" y="274.5">1N4007_C5280502</text>
<text x="214.8" y="271.2">D5</text>
</g>
<g font-size="3.2" fill="#00f">
<text x="70.2" y="23.9" transform="rotate(-90 70.2 23.9)">1</text>
<text x="71.6" y="19.4" transform="rotate(-90 71.6 19.4)">1</text>
<text x="73.7" y="23.9" transform="rotate(-90 73.7 23.9)">2</text>
<text x="75.1" y="19.4" transform="rotate(-90 75.1 19.4)">2</text>
<text x="71.3" y="26.3">PHASE_PROT</text>
<text x="277.6" y="26.3">Z8_POS</text>
<text x="297" y="33.3">GND</text>
<text x="123.1" y="41.1" transform="rotate(-90 123.1 41.1)">11</text>
<text x="126.6" y="41.1" transform="rotate(-90 126.6 41.1)">10</text>
<text x="130.2" y="41.1" transform="rotate(-90 130.2 41.1)">9</text>
<text x="133.7" y="41.1" transform="rotate(-90 133.7 41.1)">8</text>
<text x="137.2" y="41.1" transform="rotate(-90 137.2 41.1)">7</text>
<text x="140.8" y="41.1" transform="rotate(-90 140.8 41.1)">6</text>
<text x="144.3" y="41.1" transform="rotate(-90 144.3 41.1)">5</text>
<text x="147.8" y="41.1" transform="rotate(-90 147.8 41.1)">4</text>
<text x="151.3" y="41.1" transform="rotate(-90 151.3 41.1)">3</text>
<text x="154.9" y="41.1" transform="rotate(-90 154.9 41.1)">2</text>
<text x="158.4" y="41.1" transform="rotate(-90 158.4 41.1)">1</text>
<text x="376.4" y="40.4">PHASE_PROT</text>
<text x="106.9" y="44.4">12</text>
<text x="106.9" y="48">13</text>
<text x="112.4" y="46.2">IO27</text>
<text x="160.2" y="47" transform="rotate(-90 160.2 47)">EN</text>
<text x="106.9" y="51.5">14</text>
<text x="112.4" y="49.7">IO14</text>
<text x="112.4" y="53.3">IO12</text>
<text x="124.9" y="50.4" transform="rotate(-90 124.9 50.4)">IO26</text>
<text x="128.4" y="50.4" transform="rotate(-90 128.4 50.4)">IO25</text>
<text x="131.9" y="50.4" transform="rotate(-90 131.9 50.4)">IO33</text>
<text x="135.5" y="50.4" transform="rotate(-90 135.5 50.4)">IO32</text>
<text x="139" y="50.4" transform="rotate(-90 139 50.4)">IO35</text>
<text x="142.5" y="50.4" transform="rotate(-90 142.5 50.4)">IO37</text>
<text x="146" y="50.4" transform="rotate(-90 146 50.4)">IO34</text>
<text x="149.6" y="50.4" transform="rotate(-90 149.6 50.4)">IO39</text>
<text x="153.1" y="50.4" transform="rotate(-90 153.1 50.4)">IO38</text>
<text x="156.6" y="50.4" transform="rotate(-90 156.6 50.4)">IO36</text>
<text x="279.4" y="52.7">Z8_NEG</text>
<text x="106.9" y="55">15</text>
<text x="106.9" y="58.6">16</text>
<text x="112.4" y="56.8">IO13</text>
<text x="357" y="54.5">FP8</text>
<text x="106.9" y="62.1">17</text>
<text x="106.9" y="65.6">18</text>
<text x="112.4" y="60.3">IO15</text>
<text x="112.4" y="63.9">IO2</text>
<text x="106.9" y="69.1">19</text>
<text x="112.4" y="67.4">IO0</text>
<text x="112.4" y="70.9">IO4</text>
<text x="16.6" y="75.7">GND</text>
<text x="19" y="76.2">3</text>
<text x="22.5" y="78">-VO</text>
<text x="33.1" y="78">AC</text>
<text x="39" y="76.2">1</text>
<text x="106.9" y="72.7">20</text>
<text x="112.4" y="74.4">IO16</text>
<text x="124.9" y="75.2" transform="rotate(-90 124.9 75.2)">3V3</text>
<text x="128.4" y="75.2" transform="rotate(-90 128.4 75.2)">IO17</text>
<text x="131.9" y="75.2" transform="rotate(-90 131.9 75.2)">IO5</text>
<text x="135.5" y="75.2" transform="rotate(-90 135.5 75.2)">IO18</text>
<text x="139" y="75.2" transform="rotate(-90 139 75.2)">IO23</text>
<text x="142.5" y="75.2" transform="rotate(-90 142.5 75.2)">IO19</text>
<text x="146" y="75.2" transform="rotate(-90 146 75.2)">IO22</text>
<text x="149.6" y="75.2" transform="rotate(-90 149.6 75.2)">U0RXD</text>
<text x="153.1" y="75.2" transform="rotate(-90 153.1 75.2)">U0TXD</text>
<text x="156.6" y="75.2" transform="rotate(-90 156.6 75.2)">IO21</text>
<text x="19" y="79.7">4</text>
<text x="22.5" y="81.5">+VO</text>
<text x="33.1" y="81.5">AC</text>
<text x="39" y="79.7">2</text>
<text x="123.1" y="80.8" transform="rotate(-90 123.1 80.8)">21</text>
<text x="126.6" y="80.8" transform="rotate(-90 126.6 80.8)">22</text>
<text x="130.2" y="80.8" transform="rotate(-90 130.2 80.8)">23</text>
<text x="133.7" y="80.8" transform="rotate(-90 133.7 80.8)">24</text>
<text x="137.2" y="80.8" transform="rotate(-90 137.2 80.8)">25</text>
<text x="140.8" y="80.8" transform="rotate(-90 140.8 80.8)">26</text>
<text x="144.3" y="80.8" transform="rotate(-90 144.3 80.8)">27</text>
<text x="147.8" y="80.8" transform="rotate(-90 147.8 80.8)">28</text>
<text x="151.3" y="80.8" transform="rotate(-90 151.3 80.8)">29</text>
<text x="154.9" y="80.8" transform="rotate(-90 154.9 80.8)">30</text>
<text x="270.6" y="86.3">Z7_POS</text>
<text x="290" y="93.3">GND</text>
<text x="369.4" y="100.4">PHASE_PROT</text>
<text x="394.4" y="100.5" transform="rotate(-90 394.4 100.5)">1</text>
<text x="397.9" y="100.5" transform="rotate(-90 397.9 100.5)">2</text>
<text x="91.4" y="105.2" transform="rotate(-90 91.4 105.2)">IN</text>
<text x="94.9" y="105.2" transform="rotate(-90 94.9 105.2)">OUT</text>
<text x="111.8" y="107.4">Z5_POS</text>
<text x="112.5" y="107.9">1</text>
<text x="143.1" y="107.9">28Z4_NEG</text>
<text x="393" y="105" transform="rotate(-90 393 105)">1</text>
<text x="394.1" y="107.4">FP1</text>
<text x="396.5" y="105" transform="rotate(-90 396.5 105)">2</text>
<text x="397.6" y="107.4">FP2</text>
<text x="89.6" y="108.7" transform="rotate(-90 89.6 108.7)">2</text>
<text x="93.1" y="108.7" transform="rotate(-90 93.1 108.7)">3</text>
<text x="111.8" y="110.9">Z5_NEG</text>
<text x="112.5" y="111.5">2</text>
<text x="116" y="109.7">GPB0</text>
<text x="116" y="113.2">GPB1</text>
<text x="133" y="113.2">GPA6</text>
<text x="133" y="109.7">GPA7</text>
<text x="143.1" y="111.5">27Z4_POS</text>
<text x="272.3" y="112.7">Z7_NEG</text>
<text x="111.8" y="114.5">Z6_POS</text>
<text x="111.8" y="118">Z6_NEG</text>
<text x="112.5" y="115">3</text>
<text x="112.5" y="118.5">4</text>
<text x="116" y="116.8">GPB2</text>
<text x="133" y="116.8">GPA5</text>
<text x="143.1" y="118.5">25Z3_POS</text>
<text x="143.1" y="115">26Z3_NEG</text>
<text x="350" y="114.5">FP7</text>
<text x="111.8" y="121.5">Z7_POS</text>
<text x="111.8" y="125.1">Z7_NEG</text>
<text x="112.5" y="122.1">5</text>
<text x="112.5" y="125.6">6</text>
<text x="116" y="120.3">GPB3</text>
<text x="116" y="123.8">GPB4</text>
<text x="133" y="123.8">GPA3</text>
<text x="133" y="120.3">GPA4</text>
<text x="143.1" y="125.6">23Z2_POS</text>
<text x="143.1" y="122.1">24Z2_NEG</text>
<text x="394.4" y="125.2" transform="rotate(-90 394.4 125.2)">1</text>
<text x="397.9" y="125.2" transform="rotate(-90 397.9 125.2)">2</text>
<text x="111.8" y="128.6">Z8_POS</text>
<text x="112.5" y="129.1">7</text>
<text x="116" y="127.4">GPB5</text>
<text x="116" y="130.9">GPB6</text>
<text x="133" y="130.9">GPA1</text>
<text x="133" y="127.4">GPA2</text>
<text x="143.1" y="129.1">22Z1_NEG</text>
<text x="393" y="129.7" transform="rotate(-90 393 129.7)">1</text>
<text x="396.5" y="129.7" transform="rotate(-90 396.5 129.7)">2</text>
<text x="111.8" y="132.1">Z8_NEG</text>
<text x="112.5" y="132.6">8</text>
<text x="116" y="134.4">GPB7</text>
<text x="133" y="134.4">GPA0</text>
<text x="133.7" y="137.9">INTA</text>
<text x="143.1" y="136.2">20</text>
<text x="143.1" y="132.6">21Z1_POS</text>
<text x="394.1" y="132.1">FP3</text>
<text x="397.6" y="132.1">FP4</text>
<text x="110.4" y="143.2">11</text>
<text x="133.7" y="141.5">INTB</text>
<text x="143.1" y="143.2">18</text>
<text x="143.1" y="139.7">19</text>
<text x="110.4" y="146.8">12</text>
<text x="116" y="145">NC</text>
<text x="116" y="148.5">SCK</text>
<text x="128.6" y="145">RESET#</text>
<text x="137.4" y="148.5">A2</text>
<text x="143.1" y="146.8">17</text>
<text x="279.4" y="148">Z6_POS</text>
<text x="396.2" y="148.2" transform="rotate(-90 396.2 148.2)">1</text>
<text x="399.7" y="148.2" transform="rotate(-90 399.7 148.2)">2</text>
<text x="110.4" y="150.3">13</text>
<text x="110.4" y="153.8">14</text>
<text x="116" y="152">SDA</text>
<text x="116" y="155.6">NC</text>
<text x="137.4" y="155.6">A0</text>
<text x="137.4" y="152">A1</text>
<text x="143.1" y="153.8">15</text>
<text x="143.1" y="150.3">16</text>
<text x="298.8" y="155">GND</text>
<text x="394.8" y="152.7" transform="rotate(-90 394.8 152.7)">1</text>
<text x="395.8" y="155">FP5</text>
<text x="398.3" y="152.7" transform="rotate(-90 398.3 152.7)">2</text>
<text x="399.3" y="155">FP6</text>
<text x="378.2" y="162.1">PHASE_PROT</text>
<text x="21.9" y="178">Z1_POS</text>
<text x="136.5" y="178">Z3_POS</text>
<text x="281.2" y="174.4">Z6_NEG</text>
<text x="358.8" y="176.2">FP6</text>
<text x="396.2" y="178.2" transform="rotate(-90 396.2 178.2)">1</text>
<text x="399.7" y="178.2" transform="rotate(-90 399.7 178.2)">2</text>
<text x="41.3" y="185">GND</text>
<text x="155.9" y="185">GND</text>
<text x="394.8" y="182.6" transform="rotate(-90 394.8 182.6)">1</text>
<text x="395.8" y="185">FP7</text>
<text x="398.3" y="182.6" transform="rotate(-90 398.3 182.6)">2</text>
<text x="399.3" y="185">FP8</text>
<text x="120.6" y="192.1">PHASE_PROT</text>
<text x="235.3" y="192.1">PHASE_PROT</text>
<text x="23.6" y="204.4">Z1_NEG</text>
<text x="101.2" y="206.2">FP1</text>
<text x="138.3" y="204.4">Z3_NEG</text>
<text x="215.9" y="206.2">FP4</text>
<text x="293.5" y="208">Z5_POS</text>
<text x="312.9" y="215">GND</text>
<text x="392.3" y="222.1">PHASE_PROT</text>
<text x="21.9" y="236.2">Z2_POS</text>
<text x="145.3" y="236.2">Z4_POS</text>
<text x="295.3" y="234.4">Z5_NEG</text>
<text x="372.9" y="236.2">FP5</text>
<text x="41.3" y="243.2">GND</text>
<text x="164.7" y="243.2">GND</text>
<text x="120.6" y="250.3">PHASE_PROT</text>
<text x="244.1" y="250.3">PHASE_PROT</text>
<text x="23.6" y="262.6">Z2_NEG</text>
<text x="147.1" y="262.6">Z4_NEG</text>
<text x="101.2" y="264.4">FP2</text>
<text x="224.7" y="264.4">FP3</text>
</g>
<g font-size="3.2">
<text x="160.2" y="75.2" transform="rotate(-90 160.2 75.2)">GND</text>
<text x="158.4" y="80.8" transform="rotate(-90 158.4 80.8)">31</text>
<text x="161.9" y="80.8" transform="rotate(-90 161.9 80.8)">32</text>
<text x="87.8" y="105.2" transform="rotate(-90 87.8 105.2)">GND</text>
<text x="86.1" y="108.7" transform="rotate(-90 86.1 108.7)">1</text>
<text x="110.4" y="139.7">10</text>
<text x="116" y="141.5">VSS</text>
</g>
<g font-size="3.2" fill="#f00">
<text x="112.5" y="136.2">9</text>
<text x="116" y="137.9">VDD</text>
</g>
<g font-size="2.5" fill="#00f">
<text x="300.1" y="26.8">1</text>
<text x="329.8" y="26.8">6</text>
<text x="300.1" y="33.9">2</text>
<text x="329.8" y="33.9">5</text>
<text x="300.1" y="40.9">3</text>
<text x="329.8" y="40.9">4</text>
<text x="301.8" y="53.3">1</text>
<text x="331.6" y="53.3">6</text>
<text x="301.8" y="60.3">2</text>
<text x="331.6" y="60.3">5</text>
<text x="301.8" y="67.4">3</text>
<text x="331.6" y="67.4">4</text>
<text x="293" y="86.8">1</text>
<text x="322.8" y="86.8">6</text>
<text x="293" y="93.8">2</text>
<text x="322.8" y="93.8">5</text>
<text x="293" y="100.9">3</text>
<text x="322.8" y="100.9">4</text>
<text x="294.8" y="113.2">1</text>
<text x="324.6" y="113.2">6</text>
<text x="294.8" y="120.3">2</text>
<text x="324.6" y="120.3">5</text>
<text x="294.8" y="127.4">3</text>
<text x="324.6" y="127.4">4</text>
<text x="301.8" y="148.5">1</text>
<text x="331.6" y="148.5">6</text>
<text x="301.8" y="155.6">2</text>
<text x="331.6" y="155.6">5</text>
<text x="301.8" y="162.6">3</text>
<text x="331.6" y="162.6">4</text>
<text x="44.3" y="178.5">1</text>
<text x="74.1" y="178.5">6</text>
<text x="158.9" y="178.5">1</text>
<text x="188.7" y="178.5">6</text>
<text x="303.6" y="175">1</text>
<text x="333.4" y="175">6</text>
<text x="44.3" y="185.6">2</text>
<text x="74.1" y="185.6">5</text>
<text x="158.9" y="185.6">2</text>
<text x="188.7" y="185.6">5</text>
<text x="303.6" y="182">2</text>
<text x="333.4" y="182">5</text>
<text x="303.6" y="189.1">3</text>
<text x="333.4" y="189.1">4</text>
<text x="44.3" y="192.6">3</text>
<text x="74.1" y="192.6">4</text>
<text x="158.9" y="192.6">3</text>
<text x="188.7" y="192.6">4</text>
<text x="46.1" y="205">1</text>
<text x="75.8" y="205">6</text>
<text x="160.7" y="205">1</text>
<text x="190.5" y="205">6</text>
<text x="315.9" y="208.5">1</text>
<text x="345.7" y="208.5">6</text>
<text x="46.1" y="212">2</text>
<text x="75.8" y="212">5</text>
<text x="160.7" y="212">2</text>
<text x="190.5" y="212">5</text>
<text x="315.9" y="215.5">2</text>
<text x="345.7" y="215.5">5</text>
<text x="46.1" y="219.1">3</text>
<text x="75.8" y="219.1">4</text>
<text x="160.7" y="219.1">3</text>
<text x="190.5" y="219.1">4</text>
<text x="315.9" y="222.6">3</text>
<text x="345.7" y="222.6">4</text>
<text x="44.3" y="236.7">1</text>
<text x="74.1" y="236.7">6</text>
<text x="167.8" y="236.7">1</text>
<text x="197.6" y="236.7">6</text>
<text x="317.7" y="234.9">1</text>
<text x="347.5" y="234.9">6</text>
<text x="44.3" y="243.8">2</text>
<text x="74.1" y="243.8">5</text>
<text x="167.8" y="243.8">2</text>
<text x="197.6" y="243.8">5</text>
<text x="317.7" y="242">2</text>
<text x="347.5" y="242">5</text>
<text x="44.3" y="250.8">3</text>
<text x="74.1" y="250.8">4</text>
<text x="167.8" y="250.8">3</text>
<text x="197.6" y="250.8">4</text>
<text x="317.7" y="249.1">3</text>
<text x="347.5" y="249.1">4</text>
<text x="46.1" y="263.2">1</text>
<text x="75.8" y="263.2">6</text>
<text x="169.5" y="263.2">1</text>
<text x="199.3" y="263.2">6</text>
<text x="46.1" y="270.2">2</text>
<text x="75.8" y="270.2">5</text>
<text x="169.5" y="270.2">2</text>
<text x="199.3" y="270.2">5</text>
<text x="46.1" y="277.3">3</text>
<text x="75.8" y="277.3">4</text>
<text x="169.5" y="277.3">3</text>
<text x="199.3" y="277.3">4</text>
</g>
<g font-size="1.8" fill="#800">
<text x="308" y="39.3">Zero</text>
<text x="308" y="41">Crossing</text>
<text x="308" y="42.8">Circuit</text>
<text x="309.7" y="65.7">Zero</text>
<text x="309.7" y="67.5">Crossing</text>
<text x="309.7" y="69.3">Circuit</text>
<text x="300.9" y="99.3">Zero</text>
<text x="300.9" y="101">Crossing</text>
<text x="300.9" y="102.8">Circuit</text>
<text x="302.7" y="125.7">Zero</text>
<text x="302.7" y="127.5">Crossing</text>
<text x="302.7" y="129.2">Circuit</text>
<text x="309.7" y="161">Zero</text>
<text x="309.7" y="162.8">Crossing</text>
<text x="309.7" y="164.5">Circuit</text>
<text x="52.2" y="191">Zero</text>
<text x="166.9" y="191">Zero</text>
<text x="311.5" y="187.5">Zero</text>
<text x="311.5" y="189.2">Crossing</text>
<text x="311.5" y="191">Circuit</text>
<text x="52.2" y="192.7">Crossing</text>
<text x="52.2" y="194.5">Circuit</text>
<text x="166.9" y="192.7">Crossing</text>
<text x="166.9" y="194.5">Circuit</text>
<text x="54" y="217.4">Zero</text>
<text x="54" y="219.2">Crossing</text>
<text x="54" y="221">Circuit</text>
<text x="168.6" y="217.4">Zero</text>
<text x="168.6" y="219.2">Crossing</text>
<text x="168.6" y="221">Circuit</text>
<text x="323.8" y="221">Zero</text>
<text x="323.8" y="222.7">Crossing</text>
<text x="323.8" y="224.5">Circuit</text>
<text x="52.2" y="249.2">Zero</text>
<text x="52.2" y="251">Crossing</text>
<text x="175.7" y="249.2">Zero</text>
<text x="175.7" y="251">Crossing</text>
<text x="325.6" y="247.4">Zero</text>
<text x="325.6" y="249.2">Crossing</text>
<text x="325.6" y="251">Circuit</text>
<text x="52.2" y="252.7">Circuit</text>
<text x="175.7" y="252.7">Circuit</text>
<text x="54" y="275.6">Zero</text>
<text x="177.4" y="275.6">Zero</text>
<text x="54" y="277.4">Crossing</text>
<text x="54" y="279.2">Circuit</text>
<text x="177.4" y="277.4">Crossing</text>
<text x="177.4" y="279.2">Circuit</text>
</g>
</svg>
